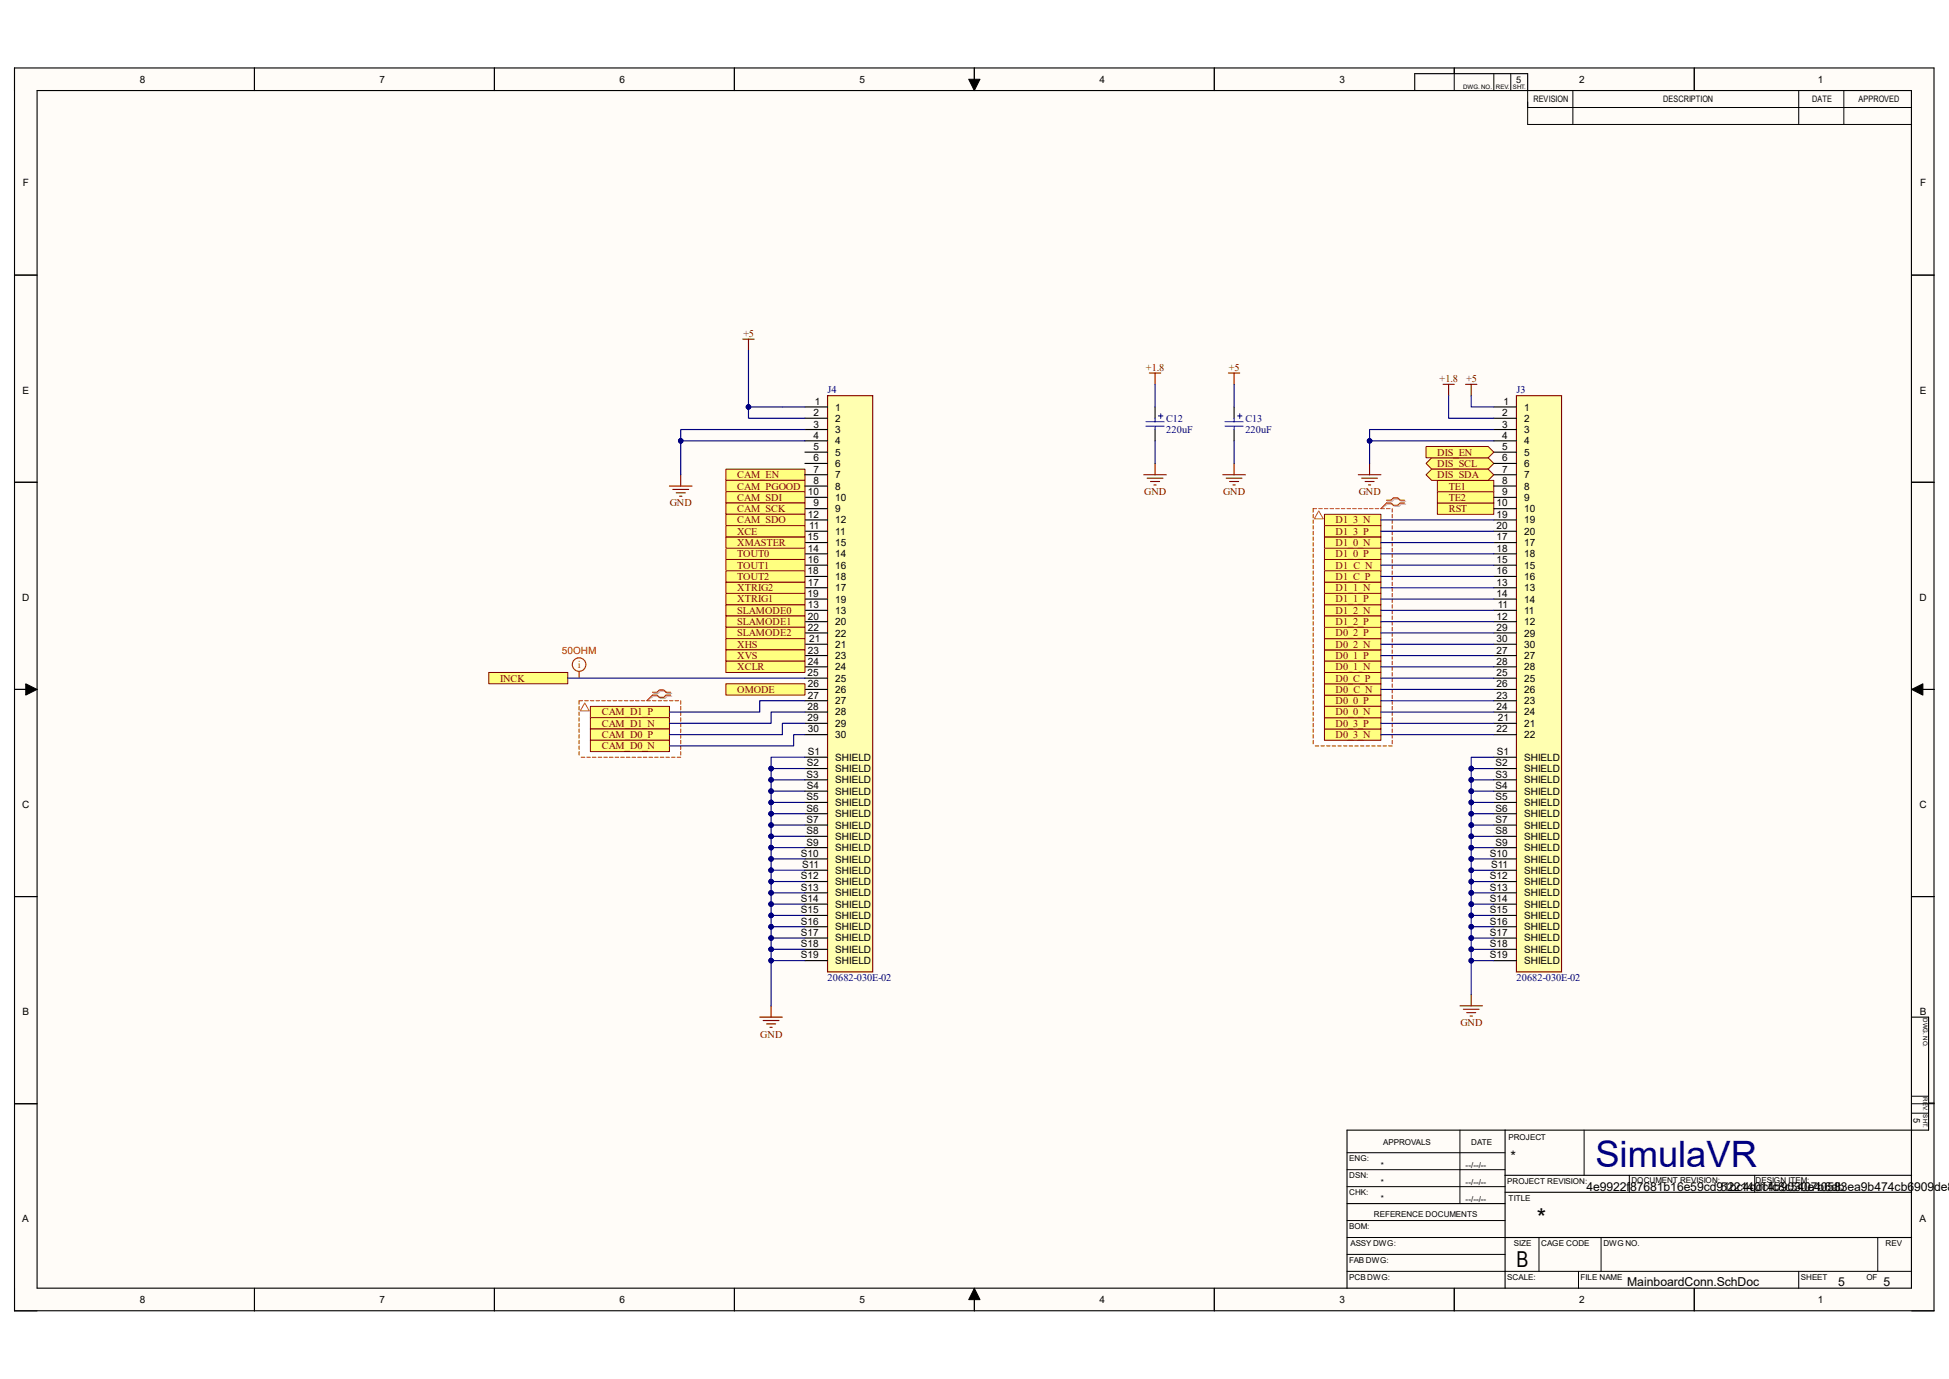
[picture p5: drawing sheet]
<svg xmlns="http://www.w3.org/2000/svg" width="297mm" height="210mm" viewBox="0 0 297 210" stroke-linecap="round" stroke-linejoin="round" font-family="sans-serif">
<g fill="#fffcf8">
<path d="M2.2 10.4h292.6v189.2h-292.6z" fill-rule="evenodd"/>
<path d="M5.7 13.8h285.6v182.4h-285.6z" fill-rule="evenodd"/>
</g>
<g fill="none" stroke="#000" stroke-width=".15">
<path d="M2.2 10.3v3.5M38.8 10.3v3.5M75.3 10.3v3.5M111.9 10.4v3.4M148.5 10.4v3.4M185 10.4v3.4M221.6 10.4v3.4M258.2 10.4v3.4M2.2 41.9h3.4M291.3 41.9h3.5M2.2 73.4h3.4M291.3 73.4h3.5"/>
<path d="M2.2 105h3.4M291.3 105h3.5M2.2 136.5h3.4M291.3 136.5h3.5M2.2 168.1h3.4M291.3 168.1h3.5M2.2 196.2v3.4h3.5M38.8 196.2v3.4M75.3 196.2v3.4M111.9 196.2v3.4M148.5 196.2v3.4M185 196.2v3.4"/>
<path d="M221.6 196.2v3.4M258.2 196.2v3.4M291.3 199.6h3.5"/>
</g>
<g fill="#fff">
<path d="M200.1 77.5h12.1v36.1h-12.1z" fill-rule="evenodd"/>
<path d="M88.2 106.7h15.5v8.6h-15.5z" fill-rule="evenodd"/>
</g>
<g fill="none" stroke="#000" stroke-width=".15">
<path d="M147.6 12.1h1.7l-.8 1.7zM227.6 11.2v2.6M230.2 11.2v2.6M232.8 13.8v5.2h58.5M232.8 16.4h58.5M239.7 13.8v5.2M274.1 13.8v5.2M281 13.8v5.2M3.9 104.1l1.7 .9-1.7 .9zM291.3 105l1.7-.9v1.8zM205.3 178.1h24.1M205.3 175.6h24.1"/>
<path d="M222.5 172.1v11.2M241.4 172.1v6.9M248.3 179v2.6M267.4 179v2.6M291.3 169.5h2.6M291.3 167h2.6M148.5 196.2l.8 1.7h-1.7zM205.3 193.6h86M205.3 180.7h24.1M205.3 188.5h24.1M205.3 185.9h24.1M205.3 191h24.1"/>
<path d="M234.5 188.5v5.1M240.5 193.6v2.6M244 188.5v5.1M274.1 193.6v2.6M286.2 188.5v5.1"/>
</g>
<g fill="none" stroke="#000" stroke-width=".17">
<path d="M2.2 10.4h292.5v189.2h-292.5zM5.7 13.8h285.6v182.4h-285.6zM38.8 10.3v3.5M75.3 10.3v3.5M111.9 10.4v3.4M148.5 10.4v3.4M185 10.4v3.4M215.6 13.8v-2.6h17.2v2.6M221.6 10.4v.8M258.2 10.4v3.4M2.2 41.9h3.4M291.3 41.9h3.5"/>
<path d="M2.2 73.4h3.4M291.3 73.4h3.5M2.2 105h3.4M291.3 105h3.5M2.2 136.5h3.4M291.3 136.5h3.5M291.3 154.9h2.6v17.2h-88.6v24.1M2.2 168.1h3.4M229.4 179h61.9M229.4 172.1v24.1M293.9 168h.9M38.8 196.2v3.4"/>
<path d="M75.3 196.2v3.4M111.9 196.2v3.4M148.5 196.2v3.4M185 196.2v3.4M205.3 183.3h24.1M221.6 196.2v3.4M229.4 181.6h61.9M229.4 188.5h61.9M258.2 196.2v3.4"/>
</g>
<path d="M147.6 12.1h1.7l-.8 1.7zM3.9 104.1l1.7 .9-1.7 .9zM291.3 105l1.7-.9v1.8zM148.5 196.2l.8 1.7h-1.7z" fill="#000"/>
<g fill="none" stroke="#800000" stroke-width=".17">
<path d="M219.9 58.5h1.7M220.8 58.5v1.8M223.3 58.5h1.8M224.2 58.5v1.8M207 72.3h3.4M207.5 72.8h2.4M208 73.3h1.4M208.5 73.9h.4M208.7 70.6v1.7M222.5 153.2h3.4M223 153.7h2.4M223.5 154.2h1.4"/>
<path d="M224 154.7h.4M224.2 151.5v1.7"/>
</g>
<path d="M219 76.6h8.6v1.7h-8.6z" fill-rule="evenodd" fill="#ffff80"/>
<path d="M219 76.6h8.6v1.7h-8.6z" fill="none" stroke="#800000" stroke-width=".15"/>
<path d="M219 73.2h8.6v1.7h-8.6z" fill-rule="evenodd" fill="#ffff80"/>
<path d="M219 73.2h8.6v1.7h-8.6z" fill="none" stroke="#800000" stroke-width=".15"/>
<path d="M219 74.9h8.6v1.7h-8.6z" fill-rule="evenodd" fill="#ffff80"/>
<path d="M219 74.9h8.6v1.7h-8.6z" fill="none" stroke="#800000" stroke-width=".15"/>
<path d="M218.2 69.7h8.6l.8 .9-.8 .8h-8.6l-.9-.8z" fill-rule="evenodd" fill="#ffff80"/>
<path d="M218.2 69.7h8.6l.8 .9-.8 .8h-8.6l-.9-.8z" fill="none" stroke="#800000" stroke-width=".15"/>
<path d="M217.3 72.3l.9-.9h8.6l.8 .9-.8 .9h-8.6z" fill-rule="evenodd" fill="#ffff80"/>
<path d="M217.3 72.3l.9-.9h8.6l.8 .9-.8 .9h-8.6z" fill="none" stroke="#800000" stroke-width=".15"/>
<path d="M231.1 60.3h6.9v87.7h-6.9z" fill-rule="evenodd" fill="#ffffb0"/>
<path d="M174.3 72.3h3.4M174.8 72.8h2.4M175.3 73.3h1.4M175.8 73.9h.4M176 70.6v1.7M186.3 72.3h3.5M186.9 72.8h2.4M187.4 73.3h1.4M187.9 73.9h.3M188.1 70.6v1.7M231.1 60.3h6.9v87.7h-6.9z" fill="none" stroke="#800000" stroke-width=".17"/>
<g fill="none" stroke="#000" stroke-width=".17">
<path d="M227.6 62h3.5M227.6 63.7h3.5M227.6 65.4h3.5M227.6 67.1h3.5M227.6 68.9h3.5M227.6 70.6h3.5M227.6 72.3h3.5M227.6 74h3.5M227.6 75.7h3.5M227.6 77.5h3.5M227.6 79.2h3.5M227.6 80.9h3.5"/>
<path d="M227.6 82.6h3.5M227.6 84.3h3.5M227.6 86.1h3.5M227.6 87.8h3.5M227.6 89.5h3.5M227.6 91.2h3.5M227.6 93h3.5M227.6 94.7h3.5M227.6 96.4h3.5M227.6 98.1h3.5M227.6 99.8h3.5M227.6 101.6h3.5"/>
<path d="M227.6 103.3h3.5M227.6 105h3.5M227.6 106.7h3.5M227.6 108.4h3.5M227.6 110.2h3.5M227.6 111.9h3.5M227.6 115.3h3.5M227.6 117.1h3.5M227.6 118.8h3.5M227.6 120.5h3.5M227.6 122.2h3.5M227.6 123.9h3.5"/>
<path d="M227.6 125.7h3.5M227.6 127.4h3.5M227.6 129.1h3.5M227.6 130.8h3.5M227.6 132.5h3.5M227.6 134.3h3.5M227.6 136h3.5M227.6 137.7h3.5M227.6 139.4h3.5M227.6 141.1h3.5M227.6 142.9h3.5M227.6 144.6h3.5"/>
<path d="M227.6 146.3h3.5"/>
</g>
<path d="M217.3 68h9.5l.8 .9-.8 .8h-9.5z" fill-rule="evenodd" fill="#ffff80"/>
<path d="M217.3 68h9.5l.8 .9-.8 .8h-9.5z" fill="none" stroke="#800000" stroke-width=".15"/>
<path d="M211.5 76.3h.7l.3-.3h.7l.3 .3h.7M211.5 76.8h.7l.3 .3h.7l.3-.3h.7" fill="none" stroke="#d0a19e" stroke-width=".17"/>
<path d="M211.5 76.8l-1.1 .7" fill="none" stroke="#d0a19e" stroke-width=".15"/>
<path d="M211.3 76.2h.7l.3-.4h.7l.4 .4h.6M211.3 76.6h.7l.3 .4h.7l.4-.4h.6" fill="none" stroke="#f00" stroke-width=".17"/>
<g fill="none" stroke="#f00" stroke-width=".15">
<path d="M200.1 78.3v.6M200.1 79.2v.5M200.6 77.5h-.5v.5M201 77.5h.5M201.8 77.5h.6M202.7 77.5h.5M203.5 77.5h.6M204.4 77.5h.5M205.3 77.5h.5M206.1 77.5h.6M207 77.5h.5M207.9 77.5h.5"/>
<path d="M208.7 77.5h.6M209.6 77.5h.5M211.3 76.6l-.9 .9h.6M211.3 77.5h.5M212.2 77.5v.5M212.2 78.3v.6M212.2 79.2v.5M200.1 80.1v.5M200.1 80.9v.5M200.1 81.8v.5M200.1 82.6v.6M200.1 83.5v.5"/>
<path d="M200.1 84.3v.6M200.1 85.2v.5M200.1 86.1v.5M200.1 86.9v.6M200.1 87.8v.5M200.1 88.7v.5M200.1 89.5v.6M200.1 90.4v.5M200.1 91.2v.6M200.1 92.1v.5M200.1 93v.5M200.1 93.8v.6"/>
<path d="M200.1 94.7v.5M200.1 95.5v.6M200.1 96.4v.5M200.1 97.3v.5M200.1 98.1v.6M200.1 99v.5M200.1 99.8v.6M212.2 80.1v.5M212.2 80.9v.5M212.2 81.8v.5M212.2 82.6v.6M212.2 83.5v.5"/>
<path d="M212.2 84.3v.6M212.2 85.2v.5M212.2 86.1v.5M212.2 86.9v.6M212.2 87.8v.5M212.2 88.7v.5M212.2 89.5v.6M212.2 90.4v.5M212.2 91.2v.6M212.2 92.1v.5M212.2 93v.5M212.2 93.8v.6"/>
<path d="M212.2 94.7v.5M212.2 95.5v.6M212.2 96.4v.5M212.2 97.3v.5M212.2 98.1v.6M212.2 99v.5M212.2 99.8v.6M200.1 100.7v.5M200.1 101.6v.5M200.1 102.4v.6M200.1 103.3v.5M200.1 104.1v.6"/>
<path d="M200.1 105v.5M200.1 105.9v.5M200.1 106.7v.6M200.1 107.6v.5M200.1 108.4v.6M200.1 109.3v.5M200.1 110.2v.5M200.1 111v.6M200.1 111.9v.5M200.1 112.7v.6M200.4 113.6h.6M201.3 113.6h.5"/>
<path d="M202.2 113.6h.5M203 113.6h.5M203.9 113.6h.5M204.7 113.6h.6M205.6 113.6h.5M206.5 113.6h.5M207.3 113.6h.6M208.2 113.6h.5M209 113.6h.6M209.9 113.6h.5M210.8 113.6h.5M211.6 113.6h.6"/>
<path d="M212.2 100.7v.5M212.2 101.6v.5M212.2 102.4v.6M212.2 103.3v.5M212.2 104.1v.6M212.2 105v.5M212.2 105.9v.5M212.2 106.7v.6M212.2 107.6v.5M212.2 108.4v.6M212.2 109.3v.5M212.2 110.2v.5"/>
<path d="M212.2 111v.6M212.2 111.9v.5M212.2 112.7v.6"/>
</g>
<path d="M201 77.8l.7 1.2h-1.4z" fill="none" stroke="#f33" stroke-width=".15"/>
<path d="M201.8 111h8.6v1.7h-8.6z" fill-rule="evenodd" fill="#ffff80"/>
<path d="M201.8 111h8.6v1.7h-8.6z" fill="none" stroke="#800000" stroke-width=".15"/>
<path d="M201.8 105.9h8.6v1.7h-8.6z" fill-rule="evenodd" fill="#ffff80"/>
<path d="M201.8 105.9h8.6v1.7h-8.6z" fill="none" stroke="#800000" stroke-width=".15"/>
<path d="M201.8 109.3h8.6v1.7h-8.6z" fill-rule="evenodd" fill="#ffff80"/>
<path d="M201.8 109.3h8.6v1.7h-8.6z" fill="none" stroke="#800000" stroke-width=".15"/>
<path d="M201.8 107.6h8.6v1.7h-8.6z" fill-rule="evenodd" fill="#ffff80"/>
<path d="M201.8 107.6h8.6v1.7h-8.6z" fill="none" stroke="#800000" stroke-width=".15"/>
<path d="M201.8 104.1h8.6v1.8h-8.6z" fill-rule="evenodd" fill="#ffff80"/>
<path d="M201.8 104.1h8.6v1.8h-8.6z" fill="none" stroke="#800000" stroke-width=".15"/>
<path d="M201.8 99h8.6v1.7h-8.6z" fill-rule="evenodd" fill="#ffff80"/>
<path d="M201.8 99h8.6v1.7h-8.6z" fill="none" stroke="#800000" stroke-width=".15"/>
<path d="M201.8 102.4h8.6v1.7h-8.6z" fill-rule="evenodd" fill="#ffff80"/>
<path d="M201.8 102.4h8.6v1.7h-8.6z" fill="none" stroke="#800000" stroke-width=".15"/>
<path d="M201.8 100.7h8.6v1.7h-8.6z" fill-rule="evenodd" fill="#ffff80"/>
<path d="M201.8 100.7h8.6v1.7h-8.6z" fill="none" stroke="#800000" stroke-width=".15"/>
<path d="M201.8 97.3h8.6v1.7h-8.6z" fill-rule="evenodd" fill="#ffff80"/>
<path d="M201.8 97.3h8.6v1.7h-8.6z" fill="none" stroke="#800000" stroke-width=".15"/>
<path d="M201.8 95.5h8.6v1.8h-8.6z" fill-rule="evenodd" fill="#ffff80"/>
<path d="M201.8 95.5h8.6v1.8h-8.6z" fill="none" stroke="#800000" stroke-width=".15"/>
<path d="M201.8 92.1h8.6v1.7h-8.6z" fill-rule="evenodd" fill="#ffff80"/>
<path d="M201.8 92.1h8.6v1.7h-8.6z" fill="none" stroke="#800000" stroke-width=".15"/>
<path d="M201.8 90.4h8.6v1.7h-8.6z" fill-rule="evenodd" fill="#ffff80"/>
<path d="M201.8 90.4h8.6v1.7h-8.6z" fill="none" stroke="#800000" stroke-width=".15"/>
<path d="M201.8 93.8h8.6v1.7h-8.6z" fill-rule="evenodd" fill="#ffff80"/>
<path d="M201.8 93.8h8.6v1.7h-8.6z" fill="none" stroke="#800000" stroke-width=".15"/>
<path d="M201.8 88.7h8.6v1.7h-8.6z" fill-rule="evenodd" fill="#ffff80"/>
<path d="M201.8 88.7h8.6v1.7h-8.6z" fill="none" stroke="#800000" stroke-width=".15"/>
<path d="M201.8 85.2h8.6v1.7h-8.6z" fill-rule="evenodd" fill="#ffff80"/>
<path d="M201.8 85.2h8.6v1.7h-8.6z" fill="none" stroke="#800000" stroke-width=".15"/>
<path d="M201.8 83.5h8.6v1.7h-8.6z" fill-rule="evenodd" fill="#ffff80"/>
<path d="M201.8 83.5h8.6v1.7h-8.6z" fill="none" stroke="#800000" stroke-width=".15"/>
<path d="M201.8 86.9h8.6v1.8h-8.6z" fill-rule="evenodd" fill="#ffff80"/>
<path d="M201.8 86.9h8.6v1.8h-8.6z" fill="none" stroke="#800000" stroke-width=".15"/>
<path d="M201.8 78.3h8.6v1.8h-8.6z" fill-rule="evenodd" fill="#ffff80"/>
<path d="M201.8 78.3h8.6v1.8h-8.6z" fill="none" stroke="#800000" stroke-width=".15"/>
<path d="M201.8 81.8h8.6v1.7h-8.6z" fill-rule="evenodd" fill="#ffff80"/>
<path d="M201.8 81.8h8.6v1.7h-8.6z" fill="none" stroke="#800000" stroke-width=".15"/>
<path d="M201.8 80.1h8.6v1.7h-8.6z" fill-rule="evenodd" fill="#ffff80"/>
<path d="M201.8 80.1h8.6v1.7h-8.6z" fill="none" stroke="#800000" stroke-width=".15"/>
<path d="M176 62v1.7M176 65.4v1.7M188.1 62v1.7M188.1 65.4v1.7" fill="none" stroke="#000" stroke-width=".17"/>
<path d="M174.6 64.2h2.8M174.6 64.9h2.8M176 63.7v.5M176 64.9v.5M176.5 63.4h.7M176.9 63v.7M186.7 64.2h2.7M186.7 64.9h2.7M188.1 63.7v.5M188.1 64.9v.5M188.6 63.4h.7M188.9 63v.7" fill="none" stroke="#00f" stroke-width=".17"/>
<path d="M113.2 51.7h1.7M114.1 51.7v1.7M175.2 56.8h1.7M176 56.8v1.7M187.2 56.8h1.7M188.1 56.8v1.7M102 74h3.5M102.5 74.5h2.4M103 75.1h1.4M103.6 75.6h.3M103.7 72.3v1.7" fill="none" stroke="#800000" stroke-width=".17"/>
<path d="M99.6 105.6h.7l.3-.3h.7l.4 .3h.7M99.6 106h.7l.3 .4h.7l.4-.4h.7" fill="none" stroke="#d0a19e" stroke-width=".17"/>
<path d="M99.6 106l-1 .7" fill="none" stroke="#d0a19e" stroke-width=".15"/>
<path d="M99.4 105.4h.7l.4-.3h.7l.3 .3h.7M99.4 105.9h.7l.4 .3h.7l.3-.3h.7" fill="none" stroke="#f00" stroke-width=".17"/>
<g fill="none" stroke="#f00" stroke-width=".15">
<path d="M88.2 107.6v.5M88.2 108.4v.6M88.2 109.3v.5M88.2 110.2v.5M88.2 111v.6M88.2 111.9v.5M88.2 112.7v.6M88.2 113.6v.5M88.2 114.5v.5M88.6 115.3h.5M88.8 106.7h-.6v.6M89.1 106.7h.5"/>
<path d="M89.4 115.3h.6M90 106.7h.5M90.3 115.3h.5M90.8 106.7h.6M91.2 115.3h.5M91.7 106.7h.5M92 115.3h.6M92.6 106.7h.5M92.9 115.3h.5M93.4 106.7h.5M93.7 115.3h.6M94.3 106.7h.5"/>
<path d="M94.6 115.3h.5M95.1 106.7h.6M95.5 115.3h.5M96 106.7h.5M96.3 115.3h.6M96.9 106.7h.5M97.2 115.3h.5M97.7 106.7h.6M98 115.3h.6M98.9 115.3h.5M99.4 105.9l-.8 .8h.5M99.4 106.7h.6"/>
<path d="M99.8 115.3h.5M100.3 106.7h.5M100.6 115.3h.6M101.2 106.7h.5M101.5 115.3h.5M102 106.7h.6M102.3 115.3h.6M102.9 106.7h.5M103.2 115.3h.5M103.7 106.7v.6M103.7 107.6v.5M103.7 108.4v.6"/>
<path d="M103.7 109.3v.5M103.7 110.2v.5M103.7 111v.6M103.7 111.9v.5M103.7 112.7v.6M103.7 113.6v.5M103.7 114.5v.5"/>
</g>
<path d="M89.1 107.1l.7 1.2h-1.4z" fill="none" stroke="#f33" stroke-width=".15"/>
<path d="M110.6 71.4h12.1v1.8h-12.1z" fill-rule="evenodd" fill="#ffff80"/>
<path d="M110.6 71.4h12.1v1.8h-12.1z" fill="none" stroke="#800000" stroke-width=".15"/>
<path d="M110.6 73.2h12.1v1.7h-12.1z" fill-rule="evenodd" fill="#ffff80"/>
<path d="M110.6 73.2h12.1v1.7h-12.1z" fill="none" stroke="#800000" stroke-width=".15"/>
<path d="M126.1 60.3h6.9v87.7h-6.9z" fill-rule="evenodd" fill="#ffffb0"/>
<path d="M126.1 60.3h6.9v87.7h-6.9z" fill="none" stroke="#800000" stroke-width=".17"/>
<g fill="none" stroke="#000" stroke-width=".17">
<path d="M122.7 62h3.4M122.7 63.7h3.4M122.7 65.4h3.4M122.7 67.1h3.4M122.7 68.9h3.4M122.7 70.6h3.4M122.7 72.3h3.4M122.7 74h3.4M122.7 75.7h3.4M122.7 77.5h3.4M122.7 79.2h3.4M122.7 80.9h3.4"/>
<path d="M122.7 82.6h3.4M122.7 84.3h3.4M122.7 86.1h3.4M122.7 87.8h3.4M122.7 89.5h3.4M122.7 91.2h3.4M122.7 93h3.4M122.7 94.7h3.4M122.7 96.4h3.4M122.7 98.1h3.4M122.7 99.8h3.4M122.7 101.6h3.4"/>
<path d="M122.7 103.3h3.4M122.7 105h3.4M122.7 106.7h3.4M122.7 108.4h3.4M122.7 110.2h3.4M122.7 111.9h3.4M122.7 115.3h3.4M122.7 117h3.4M122.7 118.8h3.4M122.7 120.5h3.4M122.7 122.2h3.4M122.7 123.9h3.4"/>
<path d="M122.7 125.7h3.4M122.7 127.4h3.4M122.7 129.1h3.4M122.7 130.8h3.4M122.7 132.5h3.4M122.7 134.3h3.4M122.7 136h3.4M122.7 137.7h3.4M122.7 139.4h3.4M122.7 141.1h3.4M122.7 142.9h3.4M122.7 144.6h3.4"/>
<path d="M122.7 146.3h3.4"/>
</g>
<path d="M90 107.6h12v1.7h-12z" fill-rule="evenodd" fill="#ffff80"/>
<path d="M90 107.6h12v1.7h-12z" fill="none" stroke="#800000" stroke-width=".15"/>
<path d="M90 109.3h12v1.7h-12z" fill-rule="evenodd" fill="#ffff80"/>
<path d="M90 109.3h12v1.7h-12z" fill="none" stroke="#800000" stroke-width=".15"/>
<path d="M90 111h12v1.7h-12z" fill-rule="evenodd" fill="#ffff80"/>
<path d="M90 111h12v1.7h-12z" fill="none" stroke="#800000" stroke-width=".15"/>
<path d="M90 112.7h12v1.8h-12z" fill-rule="evenodd" fill="#ffff80"/>
<path d="M90 112.7h12v1.8h-12z" fill="none" stroke="#800000" stroke-width=".15"/>
<path d="M74.5 102.4h12v1.7h-12z" fill-rule="evenodd" fill="#ffff80"/>
<path d="M74.5 102.4h12v1.7h-12z" fill="none" stroke="#800000" stroke-width=".15"/>
<path d="M110.6 97.3h12.1v1.7h-12.1z" fill-rule="evenodd" fill="#ffff80"/>
<path d="M110.6 97.3h12.1v1.7h-12.1z" fill="none" stroke="#800000" stroke-width=".15"/>
<path d="M110.6 99h12.1v1.7h-12.1z" fill-rule="evenodd" fill="#ffff80"/>
<path d="M110.6 99h12.1v1.7h-12.1z" fill="none" stroke="#800000" stroke-width=".15"/>
<path d="M110.6 92.1h12.1v1.7h-12.1z" fill-rule="evenodd" fill="#ffff80"/>
<path d="M110.6 92.1h12.1v1.7h-12.1z" fill="none" stroke="#800000" stroke-width=".15"/>
<path d="M110.6 93.8h12.1v1.7h-12.1z" fill-rule="evenodd" fill="#ffff80"/>
<path d="M110.6 93.8h12.1v1.7h-12.1z" fill="none" stroke="#800000" stroke-width=".15"/>
<path d="M110.6 95.5h12.1v1.8h-12.1z" fill-rule="evenodd" fill="#ffff80"/>
<path d="M110.6 95.5h12.1v1.8h-12.1z" fill="none" stroke="#800000" stroke-width=".15"/>
<path d="M110.6 90.4h12.1v1.7h-12.1z" fill-rule="evenodd" fill="#ffff80"/>
<path d="M110.6 90.4h12.1v1.7h-12.1z" fill="none" stroke="#800000" stroke-width=".15"/>
<path d="M110.6 88.7h12.1v1.7h-12.1z" fill-rule="evenodd" fill="#ffff80"/>
<path d="M110.6 88.7h12.1v1.7h-12.1z" fill="none" stroke="#800000" stroke-width=".15"/>
<path d="M110.6 83.5h12.1v1.7h-12.1z" fill-rule="evenodd" fill="#ffff80"/>
<path d="M110.6 83.5h12.1v1.7h-12.1z" fill="none" stroke="#800000" stroke-width=".15"/>
<path d="M110.6 85.2h12.1v1.7h-12.1z" fill-rule="evenodd" fill="#ffff80"/>
<path d="M110.6 85.2h12.1v1.7h-12.1z" fill="none" stroke="#800000" stroke-width=".15"/>
<path d="M110.6 86.9h12.1v1.8h-12.1z" fill-rule="evenodd" fill="#ffff80"/>
<path d="M110.6 86.9h12.1v1.8h-12.1z" fill="none" stroke="#800000" stroke-width=".15"/>
<path d="M110.6 104.1h12.1v1.8h-12.1z" fill-rule="evenodd" fill="#ffff80"/>
<path d="M110.6 104.1h12.1v1.8h-12.1z" fill="none" stroke="#800000" stroke-width=".15"/>
<path d="M110.6 100.7h12.1v1.7h-12.1z" fill-rule="evenodd" fill="#ffff80"/>
<path d="M110.6 100.7h12.1v1.7h-12.1z" fill="none" stroke="#800000" stroke-width=".15"/>
<path d="M110.6 81.8h12.1v1.7h-12.1z" fill-rule="evenodd" fill="#ffff80"/>
<path d="M110.6 81.8h12.1v1.7h-12.1z" fill="none" stroke="#800000" stroke-width=".15"/>
<path d="M110.6 74.9h12.1v1.7h-12.1z" fill-rule="evenodd" fill="#ffff80"/>
<path d="M110.6 74.9h12.1v1.7h-12.1z" fill="none" stroke="#800000" stroke-width=".15"/>
<path d="M110.6 76.6h12.1v1.7h-12.1z" fill-rule="evenodd" fill="#ffff80"/>
<path d="M110.6 76.6h12.1v1.7h-12.1z" fill="none" stroke="#800000" stroke-width=".15"/>
<path d="M110.6 78.3h12.1v1.7h-12.1z" fill-rule="evenodd" fill="#ffff80"/>
<path d="M110.6 78.3h12.1v1.7h-12.1z" fill="none" stroke="#800000" stroke-width=".15"/>
<path d="M110.6 80h12.1v1.8h-12.1z" fill-rule="evenodd" fill="#ffff80"/>
<path d="M110.6 80h12.1v1.8h-12.1z" fill="none" stroke="#800000" stroke-width=".15"/>
<path d="M115.8 154.9h3.4M116.3 155.4h2.4M116.8 155.9h1.4M117.3 156.5h.4M117.5 153.2v1.7" fill="none" stroke="#800000" stroke-width=".17"/>
<g fill="none" stroke="#f00" stroke-width=".17">
<path d="M88.2 102.2v1.1"/>
<circle cx="88.2" cy="101.2" r="1.03"/>
</g>
<path d="M224.2 117.1h3.4" fill="none" stroke="#000080" stroke-width=".17"/>
<circle cx="224.2" cy="117.1" r=".34" fill="#000080"/>
<circle cx="224.2" cy="117.1" r=".34" fill="none" stroke="#000080" stroke-width=".15"/>
<path d="M224.2 118.8h3.4" fill="none" stroke="#000080" stroke-width=".17"/>
<circle cx="224.2" cy="118.8" r=".34" fill="#000080"/>
<circle cx="224.2" cy="118.8" r=".34" fill="none" stroke="#000080" stroke-width=".15"/>
<path d="M224.2 120.5h3.4" fill="none" stroke="#000080" stroke-width=".17"/>
<circle cx="224.2" cy="120.5" r=".34" fill="#000080"/>
<circle cx="224.2" cy="120.5" r=".34" fill="none" stroke="#000080" stroke-width=".15"/>
<path d="M224.2 122.2h3.4" fill="none" stroke="#000080" stroke-width=".17"/>
<circle cx="224.2" cy="122.2" r=".34" fill="#000080"/>
<circle cx="224.2" cy="122.2" r=".34" fill="none" stroke="#000080" stroke-width=".15"/>
<path d="M224.2 123.9h3.4" fill="none" stroke="#000080" stroke-width=".17"/>
<circle cx="224.2" cy="123.9" r=".34" fill="#000080"/>
<circle cx="224.2" cy="123.9" r=".34" fill="none" stroke="#000080" stroke-width=".15"/>
<path d="M224.2 125.7h3.4" fill="none" stroke="#000080" stroke-width=".17"/>
<circle cx="224.2" cy="125.7" r=".34" fill="#000080"/>
<circle cx="224.2" cy="125.7" r=".34" fill="none" stroke="#000080" stroke-width=".15"/>
<path d="M224.2 127.4h3.4" fill="none" stroke="#000080" stroke-width=".17"/>
<circle cx="224.2" cy="127.4" r=".34" fill="#000080"/>
<circle cx="224.2" cy="127.4" r=".34" fill="none" stroke="#000080" stroke-width=".15"/>
<path d="M224.2 129.1h3.4" fill="none" stroke="#000080" stroke-width=".17"/>
<circle cx="224.2" cy="129.1" r=".34" fill="#000080"/>
<circle cx="224.2" cy="129.1" r=".34" fill="none" stroke="#000080" stroke-width=".15"/>
<path d="M224.2 130.8h3.4" fill="none" stroke="#000080" stroke-width=".17"/>
<circle cx="224.2" cy="130.8" r=".34" fill="#000080"/>
<circle cx="224.2" cy="130.8" r=".34" fill="none" stroke="#000080" stroke-width=".15"/>
<path d="M224.2 132.5h3.4" fill="none" stroke="#000080" stroke-width=".17"/>
<circle cx="224.2" cy="132.5" r=".34" fill="#000080"/>
<circle cx="224.2" cy="132.5" r=".34" fill="none" stroke="#000080" stroke-width=".15"/>
<path d="M224.2 134.3h3.4" fill="none" stroke="#000080" stroke-width=".17"/>
<circle cx="224.2" cy="134.3" r=".34" fill="#000080"/>
<circle cx="224.2" cy="134.3" r=".34" fill="none" stroke="#000080" stroke-width=".15"/>
<path d="M224.2 136h3.4" fill="none" stroke="#000080" stroke-width=".17"/>
<circle cx="224.2" cy="136" r=".34" fill="#000080"/>
<circle cx="224.2" cy="136" r=".34" fill="none" stroke="#000080" stroke-width=".15"/>
<path d="M224.2 137.7h3.4" fill="none" stroke="#000080" stroke-width=".17"/>
<circle cx="224.2" cy="137.7" r=".34" fill="#000080"/>
<circle cx="224.2" cy="137.7" r=".34" fill="none" stroke="#000080" stroke-width=".15"/>
<path d="M224.2 139.4h3.4" fill="none" stroke="#000080" stroke-width=".17"/>
<circle cx="224.2" cy="139.4" r=".34" fill="#000080"/>
<circle cx="224.2" cy="139.4" r=".34" fill="none" stroke="#000080" stroke-width=".15"/>
<path d="M224.2 141.1h3.4" fill="none" stroke="#000080" stroke-width=".17"/>
<circle cx="224.2" cy="141.1" r=".34" fill="#000080"/>
<circle cx="224.2" cy="141.1" r=".34" fill="none" stroke="#000080" stroke-width=".15"/>
<path d="M224.2 142.9h3.4" fill="none" stroke="#000080" stroke-width=".17"/>
<circle cx="224.2" cy="142.9" r=".34" fill="#000080"/>
<circle cx="224.2" cy="142.9" r=".34" fill="none" stroke="#000080" stroke-width=".15"/>
<path d="M224.2 144.6h3.4" fill="none" stroke="#000080" stroke-width=".17"/>
<circle cx="224.2" cy="144.6" r=".34" fill="#000080"/>
<circle cx="224.2" cy="144.6" r=".34" fill="none" stroke="#000080" stroke-width=".15"/>
<path d="M224.2 146.3h3.4" fill="none" stroke="#000080" stroke-width=".17"/>
<circle cx="224.2" cy="146.3" r=".34" fill="#000080"/>
<circle cx="224.2" cy="146.3" r=".34" fill="none" stroke="#000080" stroke-width=".15"/>
<path d="M227.6 115.3h-3.4v36.2" fill="none" stroke="#000080" stroke-width=".17"/>
<circle cx="224.2" cy="146.3" r=".34" fill="#000080"/>
<circle cx="224.2" cy="146.3" r=".34" fill="none" stroke="#000080" stroke-width=".15"/>
<circle cx="224.2" cy="144.6" r=".34" fill="#000080"/>
<circle cx="224.2" cy="144.6" r=".34" fill="none" stroke="#000080" stroke-width=".15"/>
<circle cx="224.2" cy="142.9" r=".34" fill="#000080"/>
<circle cx="224.2" cy="142.9" r=".34" fill="none" stroke="#000080" stroke-width=".15"/>
<circle cx="224.2" cy="141.1" r=".34" fill="#000080"/>
<circle cx="224.2" cy="141.1" r=".34" fill="none" stroke="#000080" stroke-width=".15"/>
<circle cx="224.2" cy="139.4" r=".34" fill="#000080"/>
<circle cx="224.2" cy="139.4" r=".34" fill="none" stroke="#000080" stroke-width=".15"/>
<circle cx="224.2" cy="137.7" r=".34" fill="#000080"/>
<circle cx="224.2" cy="137.7" r=".34" fill="none" stroke="#000080" stroke-width=".15"/>
<circle cx="224.2" cy="136" r=".34" fill="#000080"/>
<circle cx="224.2" cy="136" r=".34" fill="none" stroke="#000080" stroke-width=".15"/>
<circle cx="224.2" cy="134.3" r=".34" fill="#000080"/>
<circle cx="224.2" cy="134.3" r=".34" fill="none" stroke="#000080" stroke-width=".15"/>
<circle cx="224.2" cy="132.5" r=".34" fill="#000080"/>
<circle cx="224.2" cy="132.5" r=".34" fill="none" stroke="#000080" stroke-width=".15"/>
<circle cx="224.2" cy="130.8" r=".34" fill="#000080"/>
<circle cx="224.2" cy="130.8" r=".34" fill="none" stroke="#000080" stroke-width=".15"/>
<circle cx="224.2" cy="129.1" r=".34" fill="#000080"/>
<circle cx="224.2" cy="129.1" r=".34" fill="none" stroke="#000080" stroke-width=".15"/>
<circle cx="224.2" cy="127.4" r=".34" fill="#000080"/>
<circle cx="224.2" cy="127.4" r=".34" fill="none" stroke="#000080" stroke-width=".15"/>
<circle cx="224.2" cy="125.7" r=".34" fill="#000080"/>
<circle cx="224.2" cy="125.7" r=".34" fill="none" stroke="#000080" stroke-width=".15"/>
<circle cx="224.2" cy="123.9" r=".34" fill="#000080"/>
<circle cx="224.2" cy="123.9" r=".34" fill="none" stroke="#000080" stroke-width=".15"/>
<circle cx="224.2" cy="122.2" r=".34" fill="#000080"/>
<circle cx="224.2" cy="122.2" r=".34" fill="none" stroke="#000080" stroke-width=".15"/>
<circle cx="224.2" cy="120.5" r=".34" fill="#000080"/>
<circle cx="224.2" cy="120.5" r=".34" fill="none" stroke="#000080" stroke-width=".15"/>
<circle cx="224.2" cy="118.8" r=".34" fill="#000080"/>
<circle cx="224.2" cy="118.8" r=".34" fill="none" stroke="#000080" stroke-width=".15"/>
<circle cx="224.2" cy="117.1" r=".34" fill="#000080"/>
<circle cx="224.2" cy="117.1" r=".34" fill="none" stroke="#000080" stroke-width=".15"/>
<path d="M208.7 67.1h18.9M220.8 60.3v3.4h6.8M224.2 60.3v1.7h3.4" fill="none" stroke="#000080" stroke-width=".17"/>
<circle cx="208.7" cy="67.1" r=".34" fill="#000080"/>
<circle cx="208.7" cy="67.1" r=".34" fill="none" stroke="#000080" stroke-width=".15"/>
<path d="M227.6 65.4h-18.9v5.2" fill="none" stroke="#000080" stroke-width=".17"/>
<circle cx="208.7" cy="67.1" r=".34" fill="#000080"/>
<circle cx="208.7" cy="67.1" r=".34" fill="none" stroke="#000080" stroke-width=".15"/>
<g fill="none" stroke="#000080" stroke-width=".17">
<path d="M176 58.5v3.5M188.1 58.5v3.5M103.7 67.1h19M176 67.1v3.5M188.1 67.1v3.5M210.4 79.2h17.2M210.4 80.9h17.2M210.4 82.6h17.2M210.4 84.3h17.2M210.4 86.1h17.2M210.4 87.8h17.2M210.4 89.5h17.2"/>
<path d="M210.4 91.2h17.2M210.4 93h17.2M210.4 94.7h17.2M210.4 96.4h17.2M210.4 98.1h17.2M210.4 99.8h17.2M210.4 101.6h17.2M210.4 103.3h17.2M210.4 105h17.2M210.4 106.7h17.2M210.4 108.4h17.2M210.4 110.2h17.2"/>
<path d="M210.4 111.9h17.2"/>
</g>
<circle cx="103.7" cy="67.1" r=".34" fill="#000080"/>
<circle cx="103.7" cy="67.1" r=".34" fill="none" stroke="#000080" stroke-width=".15"/>
<path d="M122.7 65.4h-19v6.9" fill="none" stroke="#000080" stroke-width=".17"/>
<circle cx="103.7" cy="67.1" r=".34" fill="#000080"/>
<circle cx="103.7" cy="67.1" r=".34" fill="none" stroke="#000080" stroke-width=".15"/>
<path d="M117.5 117h5.2" fill="none" stroke="#000080" stroke-width=".17"/>
<circle cx="117.5" cy="117" r=".34" fill="#000080"/>
<circle cx="117.5" cy="117" r=".34" fill="none" stroke="#000080" stroke-width=".15"/>
<path d="M117.5 118.8h5.2" fill="none" stroke="#000080" stroke-width=".17"/>
<circle cx="117.5" cy="118.8" r=".34" fill="#000080"/>
<circle cx="117.5" cy="118.8" r=".34" fill="none" stroke="#000080" stroke-width=".15"/>
<path d="M117.5 120.5h5.2" fill="none" stroke="#000080" stroke-width=".17"/>
<circle cx="117.5" cy="120.5" r=".34" fill="#000080"/>
<circle cx="117.5" cy="120.5" r=".34" fill="none" stroke="#000080" stroke-width=".15"/>
<path d="M117.5 122.2h5.2" fill="none" stroke="#000080" stroke-width=".17"/>
<circle cx="117.5" cy="122.2" r=".34" fill="#000080"/>
<circle cx="117.5" cy="122.2" r=".34" fill="none" stroke="#000080" stroke-width=".15"/>
<path d="M117.5 123.9h5.2" fill="none" stroke="#000080" stroke-width=".17"/>
<circle cx="117.5" cy="123.9" r=".34" fill="#000080"/>
<circle cx="117.5" cy="123.9" r=".34" fill="none" stroke="#000080" stroke-width=".15"/>
<path d="M117.5 125.7h5.2" fill="none" stroke="#000080" stroke-width=".17"/>
<circle cx="117.5" cy="125.7" r=".34" fill="#000080"/>
<circle cx="117.5" cy="125.7" r=".34" fill="none" stroke="#000080" stroke-width=".15"/>
<path d="M117.5 127.4h5.2" fill="none" stroke="#000080" stroke-width=".17"/>
<circle cx="117.5" cy="127.4" r=".34" fill="#000080"/>
<circle cx="117.5" cy="127.4" r=".34" fill="none" stroke="#000080" stroke-width=".15"/>
<path d="M117.5 129.1h5.2" fill="none" stroke="#000080" stroke-width=".17"/>
<circle cx="117.5" cy="129.1" r=".34" fill="#000080"/>
<circle cx="117.5" cy="129.1" r=".34" fill="none" stroke="#000080" stroke-width=".15"/>
<path d="M117.5 130.8h5.2" fill="none" stroke="#000080" stroke-width=".17"/>
<circle cx="117.5" cy="130.8" r=".34" fill="#000080"/>
<circle cx="117.5" cy="130.8" r=".34" fill="none" stroke="#000080" stroke-width=".15"/>
<path d="M117.5 132.5h5.2" fill="none" stroke="#000080" stroke-width=".17"/>
<circle cx="117.5" cy="132.5" r=".34" fill="#000080"/>
<circle cx="117.5" cy="132.5" r=".34" fill="none" stroke="#000080" stroke-width=".15"/>
<path d="M117.5 134.3h5.2" fill="none" stroke="#000080" stroke-width=".17"/>
<circle cx="117.5" cy="134.3" r=".34" fill="#000080"/>
<circle cx="117.5" cy="134.3" r=".34" fill="none" stroke="#000080" stroke-width=".15"/>
<path d="M117.5 136h5.2" fill="none" stroke="#000080" stroke-width=".17"/>
<circle cx="117.5" cy="136" r=".34" fill="#000080"/>
<circle cx="117.5" cy="136" r=".34" fill="none" stroke="#000080" stroke-width=".15"/>
<path d="M117.5 137.7h5.2" fill="none" stroke="#000080" stroke-width=".17"/>
<circle cx="117.5" cy="137.7" r=".34" fill="#000080"/>
<circle cx="117.5" cy="137.7" r=".34" fill="none" stroke="#000080" stroke-width=".15"/>
<path d="M117.5 139.4h5.2" fill="none" stroke="#000080" stroke-width=".17"/>
<circle cx="117.5" cy="139.4" r=".34" fill="#000080"/>
<circle cx="117.5" cy="139.4" r=".34" fill="none" stroke="#000080" stroke-width=".15"/>
<path d="M117.5 141.1h5.2" fill="none" stroke="#000080" stroke-width=".17"/>
<circle cx="117.5" cy="141.1" r=".34" fill="#000080"/>
<circle cx="117.5" cy="141.1" r=".34" fill="none" stroke="#000080" stroke-width=".15"/>
<path d="M117.5 142.9h5.2" fill="none" stroke="#000080" stroke-width=".17"/>
<circle cx="117.5" cy="142.9" r=".34" fill="#000080"/>
<circle cx="117.5" cy="142.9" r=".34" fill="none" stroke="#000080" stroke-width=".15"/>
<path d="M117.5 144.6h5.2" fill="none" stroke="#000080" stroke-width=".17"/>
<circle cx="117.5" cy="144.6" r=".34" fill="#000080"/>
<circle cx="117.5" cy="144.6" r=".34" fill="none" stroke="#000080" stroke-width=".15"/>
<path d="M117.5 146.3h5.2" fill="none" stroke="#000080" stroke-width=".17"/>
<circle cx="117.5" cy="146.3" r=".34" fill="#000080"/>
<circle cx="117.5" cy="146.3" r=".34" fill="none" stroke="#000080" stroke-width=".15"/>
<path d="M122.7 106.7h-6.9v1.7h-13.8M122.7 108.4h-5.2v1.8h-15.5M122.7 110.2h-3.5v1.7h-17.2M122.7 111.9h-1.8v1.7h-18.9M122.7 115.3h-5.2v37.9" fill="none" stroke="#000080" stroke-width=".17"/>
<circle cx="117.5" cy="146.3" r=".34" fill="#000080"/>
<circle cx="117.5" cy="146.3" r=".34" fill="none" stroke="#000080" stroke-width=".15"/>
<circle cx="117.5" cy="144.6" r=".34" fill="#000080"/>
<circle cx="117.5" cy="144.6" r=".34" fill="none" stroke="#000080" stroke-width=".15"/>
<circle cx="117.5" cy="142.9" r=".34" fill="#000080"/>
<circle cx="117.5" cy="142.9" r=".34" fill="none" stroke="#000080" stroke-width=".15"/>
<circle cx="117.5" cy="141.1" r=".34" fill="#000080"/>
<circle cx="117.5" cy="141.1" r=".34" fill="none" stroke="#000080" stroke-width=".15"/>
<circle cx="117.5" cy="139.4" r=".34" fill="#000080"/>
<circle cx="117.5" cy="139.4" r=".34" fill="none" stroke="#000080" stroke-width=".15"/>
<circle cx="117.5" cy="137.7" r=".34" fill="#000080"/>
<circle cx="117.5" cy="137.7" r=".34" fill="none" stroke="#000080" stroke-width=".15"/>
<circle cx="117.5" cy="136" r=".34" fill="#000080"/>
<circle cx="117.5" cy="136" r=".34" fill="none" stroke="#000080" stroke-width=".15"/>
<circle cx="117.5" cy="134.3" r=".34" fill="#000080"/>
<circle cx="117.5" cy="134.3" r=".34" fill="none" stroke="#000080" stroke-width=".15"/>
<circle cx="117.5" cy="132.5" r=".34" fill="#000080"/>
<circle cx="117.5" cy="132.5" r=".34" fill="none" stroke="#000080" stroke-width=".15"/>
<circle cx="117.5" cy="130.8" r=".34" fill="#000080"/>
<circle cx="117.5" cy="130.8" r=".34" fill="none" stroke="#000080" stroke-width=".15"/>
<circle cx="117.5" cy="129.1" r=".34" fill="#000080"/>
<circle cx="117.5" cy="129.1" r=".34" fill="none" stroke="#000080" stroke-width=".15"/>
<circle cx="117.5" cy="127.4" r=".34" fill="#000080"/>
<circle cx="117.5" cy="127.4" r=".34" fill="none" stroke="#000080" stroke-width=".15"/>
<circle cx="117.5" cy="125.7" r=".34" fill="#000080"/>
<circle cx="117.5" cy="125.7" r=".34" fill="none" stroke="#000080" stroke-width=".15"/>
<circle cx="117.5" cy="123.9" r=".34" fill="#000080"/>
<circle cx="117.5" cy="123.9" r=".34" fill="none" stroke="#000080" stroke-width=".15"/>
<circle cx="117.5" cy="122.2" r=".34" fill="#000080"/>
<circle cx="117.5" cy="122.2" r=".34" fill="none" stroke="#000080" stroke-width=".15"/>
<circle cx="117.5" cy="120.5" r=".34" fill="#000080"/>
<circle cx="117.5" cy="120.5" r=".34" fill="none" stroke="#000080" stroke-width=".15"/>
<circle cx="117.5" cy="118.8" r=".34" fill="#000080"/>
<circle cx="117.5" cy="118.8" r=".34" fill="none" stroke="#000080" stroke-width=".15"/>
<circle cx="117.5" cy="117" r=".34" fill="#000080"/>
<circle cx="117.5" cy="117" r=".34" fill="none" stroke="#000080" stroke-width=".15"/>
<path d="M114.1 53.4v8.6h5.1M86.5 103.3h36.2" fill="none" stroke="#000080" stroke-width=".17"/>
<circle cx="114.1" cy="62" r=".34" fill="#000080"/>
<circle cx="114.1" cy="62" r=".34" fill="none" stroke="#000080" stroke-width=".15"/>
<path d="M114.1 62v1.7h8.6" fill="none" stroke="#000080" stroke-width=".17"/>
<circle cx="114.1" cy="62" r=".34" fill="#000080"/>
<circle cx="114.1" cy="62" r=".34" fill="none" stroke="#000080" stroke-width=".15"/>
<path d="M119.2 62h3.5" fill="none" stroke="#000080" stroke-width=".17"/>
<text font-size="5.5" fill="#000080" x="243.1" y="177.8">SimulaVR</text>
<text font-size="3.7" x="234.2" y="186.6">*</text>
<text font-size="3.3" x="231.1" y="192.9">B</text>
<text font-size="2.2" x="230.2" y="176.8">*</text>
<g font-size="1.9">
<text x="241.8" y="181.4">4e9922f87681b16e59cd91bc4cdcfc8c5407b6db</text>
<text x="262.2" y="181.4">52214014b9030e40583ea9b474cb6909de84</text>
<text x="247.9" y="195.8">MainboardConn.SchDoc</text>
<text x="280.1" y="195.8">5</text>
<text x="287" y="195.8">5</text>
</g>
<g font-size="1.6" fill="#800000">
<text x="113.3" y="51.3">+5</text>
<text x="174.6" y="56.5">+1.8</text>
<text x="187.3" y="56.5">+5</text>
<text x="219.4" y="58.2">+1.8</text>
<text x="223.4" y="58.2">+5</text>
<text x="219" y="71.1">DIS_SCL</text>
<text x="219" y="69.4">DIS_EN</text>
<text x="102.1" y="77.1">GND</text>
<text x="112.4" y="72.8">CAM_EN</text>
<text x="112.4" y="74.5">CAM_PGOOD</text>
<text x="112.4" y="76.3">CAM_SDI</text>
<text x="112.4" y="78">CAM_SCK</text>
<text x="174.4" y="75.4">GND</text>
<text x="186.4" y="75.4">GND</text>
<text x="207.1" y="75.4">GND</text>
<text x="219" y="72.8">DIS_SDA</text>
<text x="220.8" y="78">RST</text>
<text x="220.8" y="74.5">TE1</text>
<text x="220.8" y="76.3">TE2</text>
<text x="112.4" y="83.1">XMASTER</text>
<text x="112.4" y="79.7">CAM_SDO</text>
<text x="112.4" y="81.4">XCE</text>
<text x="203.5" y="79.7">D1_3_N</text>
<text x="203.5" y="83.1">D1_0_N</text>
<text x="203.5" y="81.4">D1_3_P</text>
<text x="112.4" y="84.9">TOUT0</text>
<text x="112.4" y="86.6">TOUT1</text>
<text x="112.4" y="88.3">TOUT2</text>
<text x="203.5" y="86.6">D1_C_N</text>
<text x="203.5" y="84.9">D1_0_P</text>
<text x="203.5" y="88.3">D1_C_P</text>
<text x="112.4" y="93.5">SLAMODE0</text>
<text x="112.4" y="95.2">SLAMODE1</text>
<text x="112.4" y="91.7">XTRIG1</text>
<text x="112.4" y="90">XTRIG2</text>
<text x="203.5" y="93.5">D1_2_N</text>
<text x="203.5" y="91.7">D1_1_P</text>
<text x="203.5" y="95.2">D1_2_P</text>
<text x="203.5" y="90">D1_1_N</text>
<text x="112.4" y="98.6">XHS</text>
<text x="112.4" y="100.4">XVS</text>
<text x="112.4" y="96.9">SLAMODE2</text>
<text x="203.5" y="100.4">D0_1_P</text>
<text x="203.5" y="98.6">D0_2_N</text>
<text x="203.5" y="96.9">D0_2_P</text>
<text x="76.2" y="103.8">INCK</text>
<text x="112.4" y="105.5">OMODE</text>
<text x="112.4" y="102.1">XCLR</text>
<text x="203.5" y="107.2">D0_0_P</text>
<text x="203.5" y="105.5">D0_C_N</text>
<text x="203.5" y="103.8">D0_C_P</text>
<text x="203.5" y="102.1">D0_1_N</text>
<text x="91.7" y="109">CAM_D1_P</text>
<text x="91.7" y="110.7">CAM_D1_N</text>
<text x="91.7" y="112.4">CAM_D0_P</text>
<text x="203.5" y="112.4">D0_3_N</text>
<text x="203.5" y="110.7">D0_3_P</text>
<text x="203.5" y="109">D0_0_N</text>
<text x="91.7" y="114.1">CAM_D0_N</text>
<text x="115.9" y="158">GND</text>
<text x="222.5" y="156.3">GND</text>
</g>
<g font-size="1.6" fill="#000080">
<text x="126.1" y="59.9">J4</text>
<text x="231.1" y="59.9">J3</text>
<text x="177.7" y="64.2">C12</text>
<text x="177.7" y="66">220uF</text>
<text x="189.8" y="64.2">C13</text>
<text x="189.8" y="66">220uF</text>
<text x="126.1" y="149.4">20682-030E-02</text>
<text x="231.1" y="149.4">20682-030E-02</text>
</g>
<text font-size="1.6" fill="#f00" x="88.1" y="101.7">i</text>
<g font-size="1.5">
<text x="21.3" y="12.6">8</text>
<text x="57.8" y="12.6">7</text>
<text x="94.4" y="12.6">6</text>
<text x="131" y="12.6">5</text>
<text x="167.6" y="12.6">4</text>
<text x="204.1" y="12.6">3</text>
<text x="240.7" y="12.6">2</text>
<text x="277" y="12.6">1</text>
<text x="3.5" y="28.4">F</text>
<text x="292.6" y="28.4">F</text>
<text x="3.4" y="59.9">E</text>
<text x="292.6" y="59.9">E</text>
<text x="124" y="63.4">2</text>
<text x="124" y="65.1">3</text>
<text x="124.2" y="61.6">1</text>
<text x="127.3" y="62.5">1</text>
<text x="127.3" y="64.2">2</text>
<text x="127.3" y="66">3</text>
<text x="228.9" y="65.1">3</text>
<text x="228.9" y="63.4">2</text>
<text x="229.1" y="61.6">1</text>
<text x="232.3" y="62.5">1</text>
<text x="232.3" y="64.2">2</text>
<text x="232.3" y="66">3</text>
<text x="124" y="66.8">4</text>
<text x="124" y="68.5">5</text>
<text x="124" y="70.3">6</text>
<text x="124" y="72">7</text>
<text x="127.3" y="67.7">4</text>
<text x="127.3" y="69.4">5</text>
<text x="127.3" y="71.1">6</text>
<text x="228.9" y="68.5">5</text>
<text x="228.9" y="70.3">6</text>
<text x="228.9" y="72">7</text>
<text x="228.9" y="66.8">4</text>
<text x="232.3" y="67.7">4</text>
<text x="232.3" y="69.4">5</text>
<text x="232.3" y="71.1">6</text>
<text x="123.1" y="75.4">10</text>
<text x="124" y="73.7">8</text>
<text x="124" y="77.1">9</text>
<text x="127.3" y="72.9">7</text>
<text x="127.3" y="74.5">8</text>
<text x="127.3" y="76.3">10</text>
<text x="127.3" y="78">9</text>
<text x="228" y="77.1">10</text>
<text x="228.9" y="73.7">8</text>
<text x="228.9" y="75.4">9</text>
<text x="232.3" y="72.9">7</text>
<text x="232.3" y="74.5">8</text>
<text x="232.3" y="76.3">9</text>
<text x="232.3" y="78">10</text>
<text x="123.1" y="82.3">15</text>
<text x="123.1" y="78.9">12</text>
<text x="123.3" y="80.6">11</text>
<text x="127.3" y="79.7">12</text>
<text x="127.3" y="81.4">11</text>
<text x="127.3" y="83.1">15</text>
<text x="228" y="78.9">19</text>
<text x="228" y="80.6">20</text>
<text x="228" y="82.3">17</text>
<text x="232.3" y="79.7">19</text>
<text x="232.3" y="81.4">20</text>
<text x="232.3" y="83.1">17</text>
<text x="123.1" y="87.5">18</text>
<text x="123.1" y="84">14</text>
<text x="123.1" y="85.7">16</text>
<text x="123.1" y="89.2">17</text>
<text x="127.3" y="84.9">14</text>
<text x="127.3" y="86.6">16</text>
<text x="127.3" y="88.3">18</text>
<text x="228" y="84">18</text>
<text x="228" y="85.7">15</text>
<text x="228" y="87.5">16</text>
<text x="228" y="89.2">13</text>
<text x="232.3" y="84.9">18</text>
<text x="232.3" y="86.6">15</text>
<text x="232.3" y="88.3">16</text>
<text x="3.4" y="91.5">D</text>
<text x="123.1" y="90.9">19</text>
<text x="123.1" y="92.6">13</text>
<text x="123.1" y="94.4">20</text>
<text x="127.3" y="90">17</text>
<text x="127.3" y="91.8">19</text>
<text x="127.3" y="93.5">13</text>
<text x="127.3" y="95.2">20</text>
<text x="228" y="90.9">14</text>
<text x="228" y="94.4">12</text>
<text x="228.3" y="92.6">11</text>
<text x="232.3" y="90">13</text>
<text x="232.3" y="91.8">14</text>
<text x="232.3" y="93.5">11</text>
<text x="232.3" y="95.2">12</text>
<text x="292.5" y="91.5">D</text>
<text x="123.1" y="96.1">22</text>
<text x="123.1" y="99.5">23</text>
<text x="123.1" y="101.2">24</text>
<text x="123.3" y="97.8">21</text>
<text x="127.3" y="96.9">22</text>
<text x="127.3" y="98.6">21</text>
<text x="127.3" y="100.4">23</text>
<text x="228" y="96.1">29</text>
<text x="228" y="97.8">30</text>
<text x="228" y="99.5">27</text>
<text x="228" y="101.2">28</text>
<text x="232.3" y="96.9">29</text>
<text x="232.3" y="98.6">30</text>
<text x="232.3" y="100.4">27</text>
<text x="123.1" y="103">25</text>
<text x="123.1" y="104.7">26</text>
<text x="123.1" y="106.4">27</text>
<text x="127.3" y="102.1">24</text>
<text x="127.3" y="103.8">25</text>
<text x="127.3" y="105.5">26</text>
<text x="127.3" y="107.3">27</text>
<text x="228" y="103">25</text>
<text x="228" y="104.7">26</text>
<text x="228" y="106.4">23</text>
<text x="232.3" y="102.1">28</text>
<text x="232.3" y="103.8">25</text>
<text x="232.3" y="105.5">26</text>
<text x="232.3" y="107.3">23</text>
<text x="123.1" y="108.1">28</text>
<text x="123.1" y="109.9">29</text>
<text x="123.1" y="111.5">30</text>
<text x="127.3" y="109">28</text>
<text x="127.3" y="110.7">29</text>
<text x="127.3" y="112.4">30</text>
<text x="228" y="108.1">24</text>
<text x="228" y="111.5">22</text>
<text x="228.3" y="109.9">21</text>
<text x="232.3" y="109">24</text>
<text x="232.3" y="110.7">21</text>
<text x="232.3" y="112.4">22</text>
<text x="122.9" y="118.4">S3</text>
<text x="122.9" y="116.7">S2</text>
<text x="123.1" y="115">S1</text>
<text x="127.3" y="115.9">SHIELD</text>
<text x="127.3" y="117.6">SHIELD</text>
<text x="127.3" y="119.3">SHIELD</text>
<text x="227.9" y="116.7">S2</text>
<text x="227.9" y="118.4">S3</text>
<text x="228.1" y="115">S1</text>
<text x="232.3" y="115.9">SHIELD</text>
<text x="232.3" y="117.6">SHIELD</text>
<text x="232.3" y="119.3">SHIELD</text>
<text x="3.4" y="123">C</text>
<text x="122.9" y="121.9">S5</text>
<text x="122.9" y="123.6">S6</text>
<text x="122.9" y="125.3">S7</text>
<text x="122.9" y="120.1">S4</text>
<text x="127.3" y="121">SHIELD</text>
<text x="127.3" y="122.7">SHIELD</text>
<text x="127.3" y="124.5">SHIELD</text>
<text x="227.9" y="120.1">S4</text>
<text x="227.9" y="121.9">S5</text>
<text x="227.9" y="123.6">S6</text>
<text x="227.9" y="125.3">S7</text>
<text x="232.3" y="121">SHIELD</text>
<text x="232.3" y="122.7">SHIELD</text>
<text x="232.3" y="124.5">SHIELD</text>
<text x="292.5" y="123">C</text>
<text x="122" y="130.5">S10</text>
<text x="122.9" y="127">S8</text>
<text x="122.9" y="128.8">S9</text>
<text x="127.3" y="126.2">SHIELD</text>
<text x="127.3" y="127.9">SHIELD</text>
<text x="127.3" y="129.6">SHIELD</text>
<text x="127.3" y="131.4">SHIELD</text>
<text x="227" y="130.5">S10</text>
<text x="227.9" y="127">S8</text>
<text x="227.9" y="128.8">S9</text>
<text x="232.3" y="126.2">SHIELD</text>
<text x="232.3" y="127.9">SHIELD</text>
<text x="232.3" y="129.6">SHIELD</text>
<text x="232.3" y="131.4">SHIELD</text>
<text x="122" y="133.9">S12</text>
<text x="122" y="135.6">S13</text>
<text x="122" y="137.4">S14</text>
<text x="122.3" y="132.2">S11</text>
<text x="127.3" y="133.1">SHIELD</text>
<text x="127.3" y="134.8">SHIELD</text>
<text x="127.3" y="136.5">SHIELD</text>
<text x="227" y="133.9">S12</text>
<text x="227" y="135.6">S13</text>
<text x="227" y="137.4">S14</text>
<text x="227.2" y="132.2">S11</text>
<text x="232.3" y="133.1">SHIELD</text>
<text x="232.3" y="134.8">SHIELD</text>
<text x="232.3" y="136.5">SHIELD</text>
<text x="122" y="139.1">S15</text>
<text x="122" y="140.8">S16</text>
<text x="122" y="142.5">S17</text>
<text x="127.3" y="138.2">SHIELD</text>
<text x="127.3" y="140">SHIELD</text>
<text x="127.3" y="141.7">SHIELD</text>
<text x="127.3" y="143.4">SHIELD</text>
<text x="227" y="139.1">S15</text>
<text x="227" y="140.8">S16</text>
<text x="227" y="142.5">S17</text>
<text x="232.3" y="138.2">SHIELD</text>
<text x="232.3" y="140">SHIELD</text>
<text x="232.3" y="141.7">SHIELD</text>
<text x="232.3" y="143.4">SHIELD</text>
<text x="122" y="144.3">S18</text>
<text x="122" y="146">S19</text>
<text x="127.3" y="145.1">SHIELD</text>
<text x="127.3" y="146.9">SHIELD</text>
<text x="227" y="144.3">S18</text>
<text x="227" y="146">S19</text>
<text x="232.3" y="145.1">SHIELD</text>
<text x="232.3" y="146.9">SHIELD</text>
<text x="3.4" y="154.6">B</text>
<text x="292.6" y="154.6">B</text>
<text x="3.4" y="186.1">A</text>
<text x="292.5" y="186.1">A</text>
<text x="21.3" y="198.5">8</text>
<text x="57.8" y="198.5">7</text>
<text x="94.4" y="198.5">6</text>
<text x="131" y="198.5">5</text>
<text x="167.6" y="198.5">4</text>
<text x="204.1" y="198.5">3</text>
<text x="240.7" y="198.5">2</text>
<text x="277" y="198.5">1</text>
</g>
<text font-size="1.5" fill="#f00" x="85.6" y="99.5">50OHM</text>
<g font-size="1.4">
<text x="231.1" y="12.7">5</text>
<text x="233.7" y="15.6">REVISION</text>
<text x="253.4" y="15.6">DESCRIPTION</text>
<text x="276.2" y="15.6">DATE</text>
<text x="283.2" y="15.6">APPROVED</text>
<text x="291.6" y="170.2" transform="rotate(90 291.6 170.2)">5</text>
</g>
<g font-size="1.2">
<text x="229.9" y="173.6">PROJECT</text>
<text x="205.6" y="176.8">ENG:</text>
<text x="205.6" y="179.4">DSN:</text>
<text x="210.4" y="177.9">*</text>
<text x="210.8" y="174.4">APPROVALS</text>
<text x="223.4" y="177.9">--/--/--</text>
<text x="224.2" y="174.4">DATE</text>
<text x="205.6" y="182">CHK:</text>
<text x="209.4" y="185.3">REFERENCE DOCUMENTS</text>
<text x="210.4" y="180.5">*</text>
<text x="210.4" y="182.9">*</text>
<text x="223.4" y="180.5">--/--/--</text>
<text x="223.4" y="183">--/--/--</text>
<text x="229.7" y="180.3">PROJECT REVISION:</text>
<text x="229.9" y="182.9">TITLE</text>
<text x="248.6" y="180.1">DOCUMENT REVISION:</text>
<text x="267.5" y="180.1">DESIGN ITEM:</text>
<text x="205.6" y="187.2">BOM:</text>
<text x="205.8" y="189.7">ASSY DWG:</text>
<text x="230.7" y="189.7">SIZE</text>
<text x="234.9" y="189.7">CAGE CODE</text>
<text x="244.3" y="189.7">DWG NO.</text>
<text x="287.4" y="189.7">REV</text>
<text x="205.6" y="192.3">FAB DWG:</text>
<text x="205.6" y="194.9">PCB DWG:</text>
<text x="229.7" y="194.9">SCALE:</text>
<text x="240.9" y="194.9">FILE NAME</text>
<text x="274.5" y="194.9">SHEET</text>
<text x="284.4" y="194.9">OF</text>
</g>
<g font-size=".9">
<text x="223" y="13.6">DWG. NO.</text>
<text x="228" y="13.6">REV. SHT.</text>
<text x="293.1" y="155.1" transform="rotate(90 293.1 155.1)">DWG. NO.</text>
<text x="293.1" y="167.1" transform="rotate(90 293.1 167.1)">REV. SHT.</text>
</g>
</svg>
